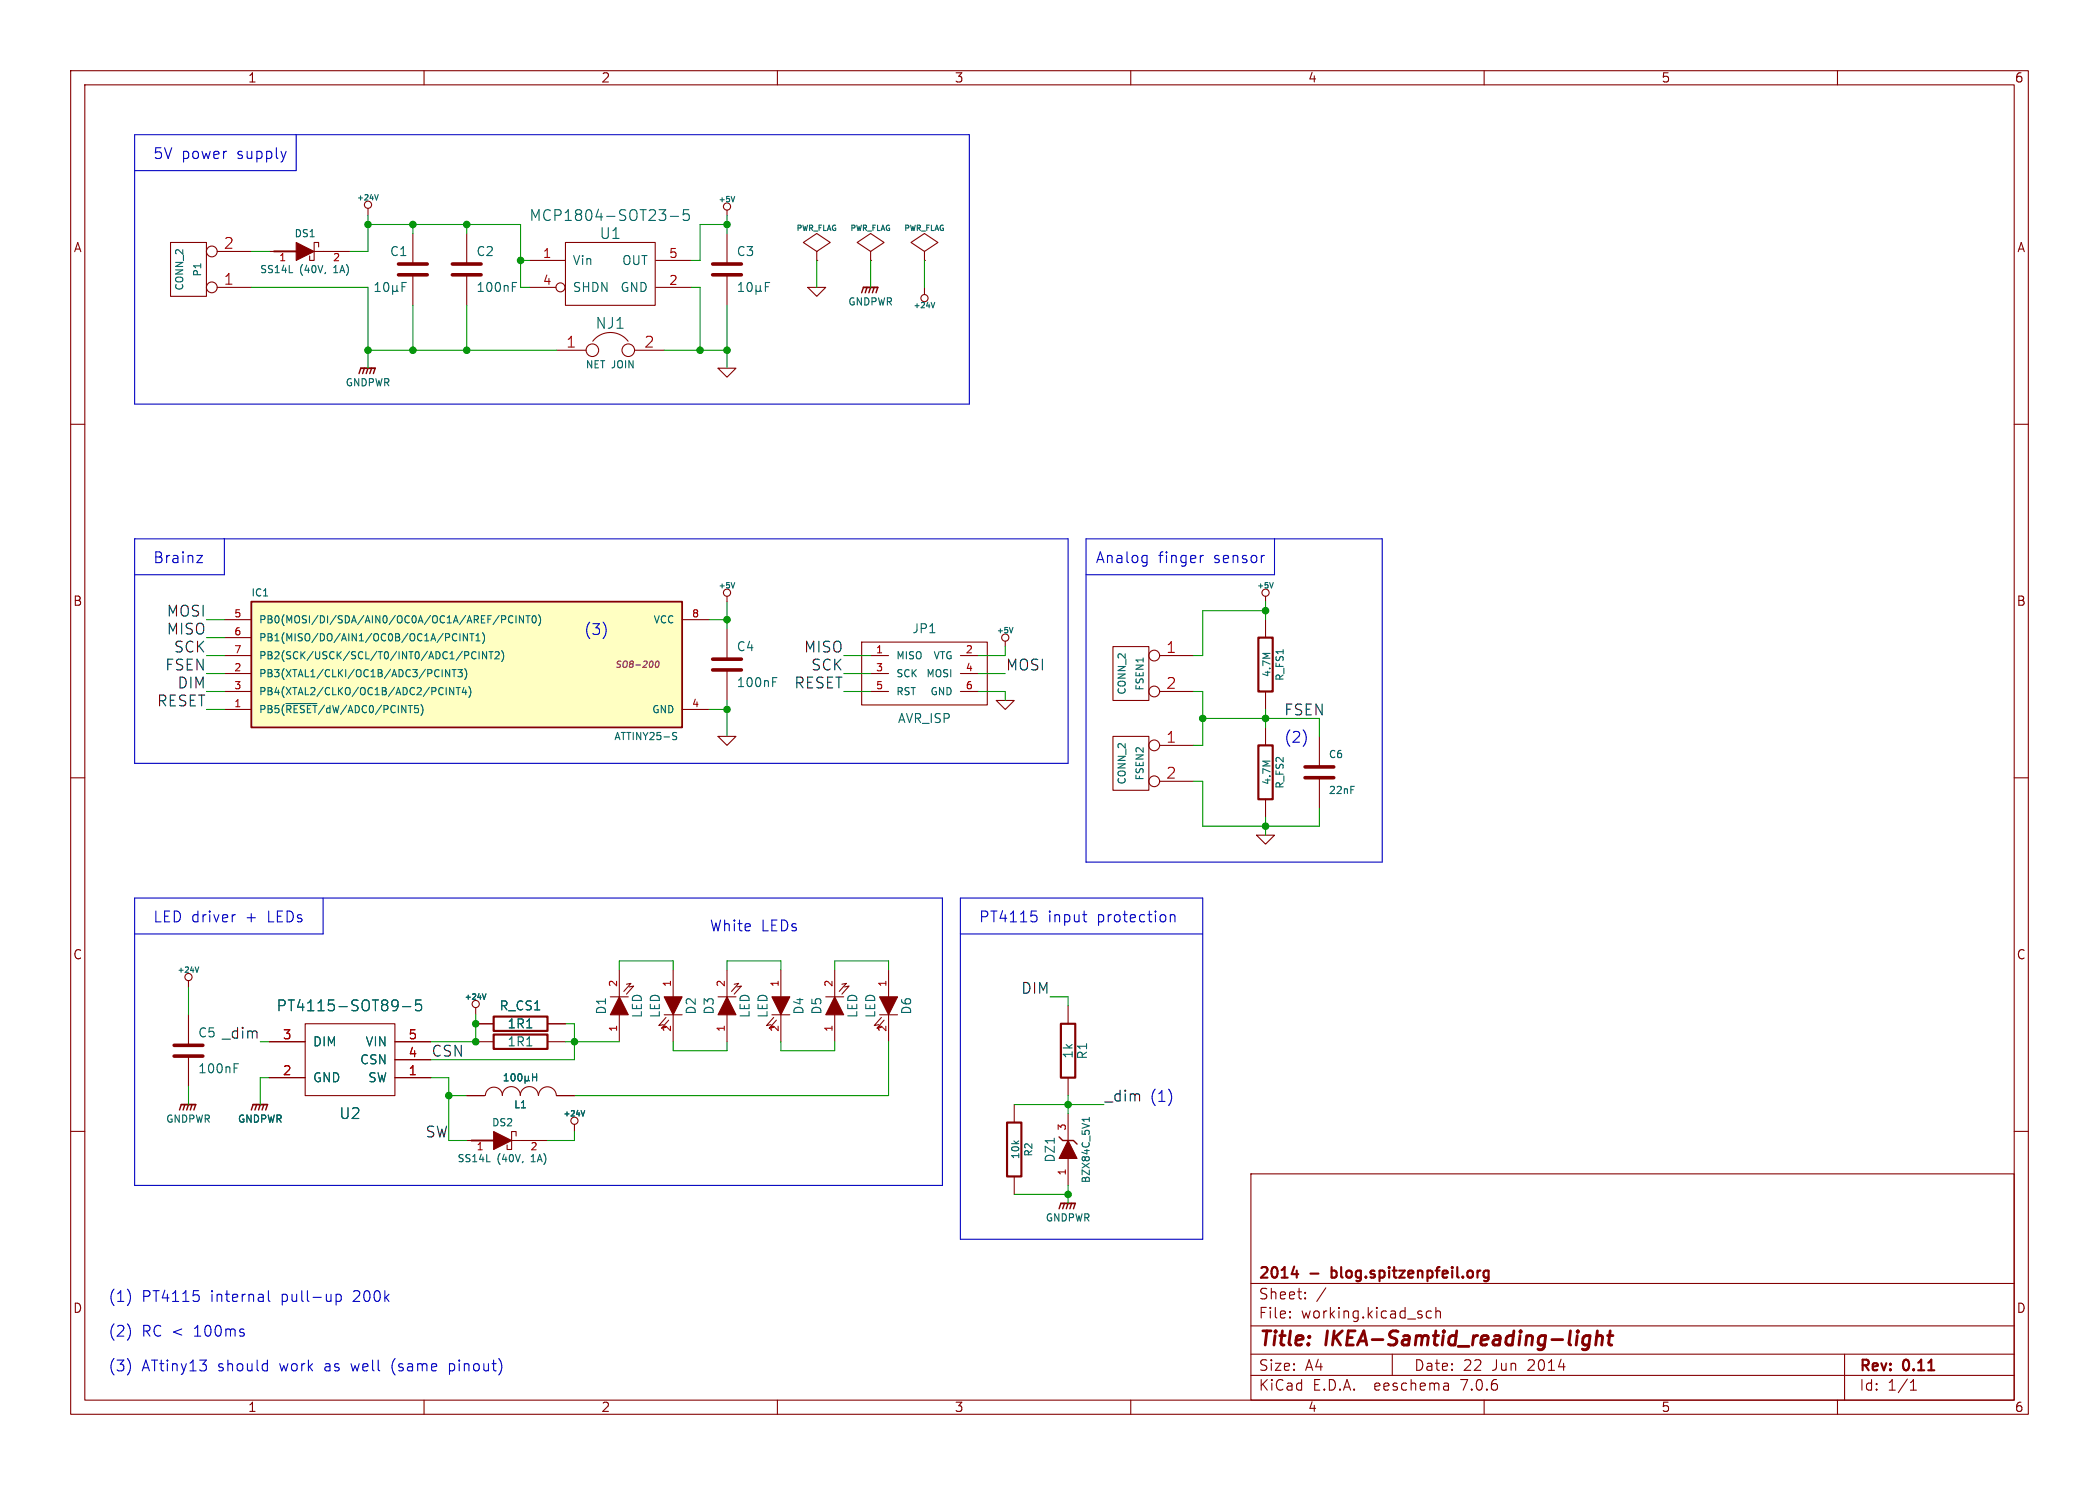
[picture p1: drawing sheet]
<svg xmlns="http://www.w3.org/2000/svg" width="297mm" height="210mm" viewBox="0 0 297 210" stroke-linecap="round" stroke-linejoin="round" font-family="sans-serif">
<g fill="none" stroke="#840000" stroke-width=".15">
<path d="M10 10h277v190h-277zM12 12h273v186h-273zM60 10v2M110 10v2M160 10v2M210 10v2M260 10v2M24.1 34.3h5.1v7.6h-5.1zM30.7 35.6h4.9M38.1 35.6h3.8M44.4 35.6h5.1M45.1 34.9v-.6h-.7v2.5h-.6v-.6"/>
<path d="M52.1 29.5v1M58.4 33v4.3M58.4 38.9v4.3M66 33v4.3M66 38.9v4.3M74.9 36.8h5M80 34.3h12.7v8.9h-12.7zM92.8 36.8h5M102.9 29.7v.8M102.9 33v4.3M102.9 38.9v4.3M115.6 35.6l1.9-1.3-1.9-1.3-1.9 1.3 1.9 1.3v1.2"/>
<path d="M115.6 36.8h.1M123.2 35.6l1.9-1.3-1.9-1.3-1.9 1.3 1.9 1.3v1.2M123.2 36.8h.1M130.8 35.6l1.9-1.3-1.9-1.3-1.9 1.3 1.9 1.3v1.2M130.8 36.8h.1M10 60h2M30.7 40.6h4.9M74.9 40.6h3.8M78.7 49.5h4.2M83.9 48.3a3.1 3.1 0 0 1 5 0M89.8 49.5h4.2M92.8 40.6h5"/>
<path d="M101.6 52.1h2.5l-1.2 1.2zM114.3 40.6h2.5l-1.2 1.3zM130.8 40.6v1.1M285 60h2M31.7 92.7h3.9M31.7 97.8h3.9M31.7 95.3h3.9M31.7 87.6h3.9M31.7 90.2h3.9M96.5 87.6h3.8M102.9 84.3v.8M102.9 88.9v4.3"/>
<path d="M102.9 94.7v4.4M121.9 90.8h17.8v8.9h-17.8zM123.2 92.7h2.5M123.2 97.8h2.5M123.2 95.3h2.5M135.9 92.7h2.5M135.9 97.8h2.5M135.9 95.3h2.5M141 99.1h2.5l-1.3 1.2zM142.2 90.7v.7M157.5 91.4h5.1v7.7h-5.1zM164.1 92.7h4.8"/>
<path d="M164.1 97.8h4.8M179.1 84.3v.8M179.1 87.6v2.6M179.1 97.8v2.5M10 110h2M31.7 100.3h3.9M96.5 100.3h3.8M101.6 104.1h2.5l-1.2 1.3zM157.5 104.1h5.1v7.7h-5.1zM164.1 105.4h4.8M164.1 110.5h4.8M177.8 118.1h2.5l-1.2 1.3z"/>
<path d="M179.1 102.9v2.5M179.1 113v2.6M186.7 104.1v4.4M186.7 110v4.3M285 110h2M26.7 138.7v1M87.6 137.2v3.8M88.6 139.2l.7-.1-1 1.1M89 139.6l.7-.2-1.1 1.2M95.2 137.2v3.8M102.9 137.2v3.8M103.9 139.2l.6-.1-1 1.1"/>
<path d="M104.3 139.6l.6-.2-1 1.2M110.5 137.2v3.8M118.1 137.2v3.8M119.1 139.2l.7-.1-1.1 1.1M119.5 139.6l.6-.2-1 1.2M125.7 137.2v3.8M10 160h2M26.7 143.5v4.3M26.7 149.4v4.3M38.1 147.3h5.1M38.1 152.4h5.1M43.2 144.8h12.7v10.1h-12.7z"/>
<path d="M55.9 147.3h5.1M55.9 152.4h5.1M55.9 149.9h5.1M66 154.9h2.6M67.3 142.5v1M67.3 144.8h2.5M67.3 147.3h2.5M68.7 154.9a1.21 1.21 0 0 1 1.2-1.2 1.21 1.21 0 0 1 1.2 1.2M71.1 154.9a1.28 1.28 0 0 1 1.3-1.2 1.28 1.28 0 0 1 1.2 1.2M73.6 154.9a1.28 1.28 0 0 1 1.3-1.2 1.28 1.28 0 0 1 1.3 1.2M76.2 154.9a1.26 1.26 0 0 1 1.3-1.2 1.26 1.26 0 0 1 1.2 1.2M77.5 144.8h2.5"/>
<path d="M77.5 147.3h2.5M78.7 154.9h2.6M81.3 159v1M86.4 141h2.5M87.6 143.5v3.8M94 143.5h2.5M94.2 143.9l-1 1.1 .7-.1M94.6 144.3l-1 1.1 .6-.1M95.2 143.5v3.8M101.6 141h2.5M102.9 143.5v3.8M109.2 143.5h2.6"/>
<path d="M109.5 143.9l-1 1.1 .6-.1M109.9 144.3l-1.1 1.1 .7-.1M110.5 143.5v3.8M116.8 141h2.6M118.1 143.5v3.8M124.5 143.5h2.5M124.7 143.9l-1 1.1 .6-.1M125.1 144.3l-1 1.1 .6-.1M125.7 143.5v3.8M143.5 156.2v2.6M151.1 142.2v2.6M151.1 152.4v2.5"/>
<path d="M151.1 157.5v3.8M285 160h2M66 161.3h3.8M72.4 161.3h5.1M73 160.7v-.7h-.6v2.6h-.6v-.7M143.5 166.4v2.5M151.1 163.8v3.8M177 166h108v32h-108zM60 198v2M110 198v2M160 198v2M177 194.5h108"/>
<path d="M177 191.5h108M177 187.5h108M177 181.5h108M182.5 186.3h.1l-.1 .1M182.5 186.3v.1M182.5 185.5v.1M182.5 185.5h.1l-.1 .1M184.7 183.6v.1M184.7 183.6h-.1l.1 .1M184.7 182.8v.1M184.7 182.8h-.1l.1 .1M187.6 182.1l-1.3 2"/>
<path d="M197 191.5v3M202.5 185.5l-.4-.1-.3 .3v.4l.2 .2 .1 .1 .4-.1M203.2 185.5a.37 .37 0 0 1 .6 .1v.8M203.2 184.9v1.5M204.9 195.7l.1 .9M205 196.5l-.2 .1M205 196h-.2M210 198v2M260 198v2M261 191.5v6.5M270.3 196.6h.9M270.3 195.5l.4-.4v1.5"/>
<circle cx="30" cy="35.6" r=".76"/>
<circle cx="52.1" cy="29" r=".51"/>
<circle cx="102.9" cy="29.2" r=".51"/>
<circle cx="30" cy="40.6" r=".76"/>
<circle cx="79.3" cy="40.6" r=".63"/>
<circle cx="83.8" cy="49.5" r=".89"/>
<circle cx="88.9" cy="49.5" r=".89"/>
<circle cx="130.8" cy="42.2" r=".51"/>
<circle cx="102.9" cy="83.8" r=".51"/>
<circle cx="142.2" cy="90.2" r=".51"/>
<circle cx="163.3" cy="97.8" r=".76"/>
<circle cx="163.3" cy="92.7" r=".76"/>
<circle cx="179.1" cy="83.8" r=".51"/>
<circle cx="163.3" cy="110.5" r=".76"/>
<circle cx="163.3" cy="105.4" r=".76"/>
<circle cx="26.7" cy="138.2" r=".51"/>
<circle cx="67.3" cy="142" r=".51"/>
<circle cx="81.3" cy="158.5" r=".51"/>
</g>
<path d="M224.1 190.1l.2 .1 .5-.1M225 189a.66 .66 0 0 0-.9 .1M225 188.9l-.2 1.6a.62 .62 0 0 1-.7 .4M225.9 189.1a.49 .49 0 0 1 .9 .1l-.2 1M226 188.2l-.2 2M227.5 188.9h.7M227.8 188.2l-.2 1.7 .1 .2 .4 .1" fill="none" stroke="#840000" stroke-width=".4"/>
<g fill="none" stroke="#840000" stroke-width=".3">
<path d="M178.1 90.2h2v7.6h-2zM178.1 105.4h2v7.6h-2zM69.8 143.8h7.7v2h-7.7zM69.8 146.3h7.7v2h-7.7zM142.5 158.8h2v7.6h-2zM150.1 144.8h2v7.6h-2zM183.5 179.7v1M188.4 179.2v1.5M188.6 179.7l-.2 .1M210.1 179.8l.1-.1 .4 .1M210.6 179.7v1.2a.41 .41 0 0 1-.6 .2M182.8 180.2h.9"/>
<path d="M188.4 180.6l.2 .1M210.1 180.6l.1 .1 .4-.1"/>
</g>
<path d="M56.4 38.9h4.1M56.4 37.3h4.1M64 38.9h4.1M64 37.3h4.1M100.8 38.9h4.1M100.8 37.3h4.1M100.8 94.7h4.1M100.8 93.2h4.1M184.7 110h4M184.7 108.5h4M24.6 149.4h4.1M24.6 147.8h4.1" fill="none" stroke="#840000" stroke-width=".51"/>
<g fill="none" stroke="#006464" stroke-width=".15">
<path d="M40.9 38.6h.5M53 27.5l.3 .8 .2-.8M57.5 39.9h-.6v1.3M72.5 39.9h.6M94.9 30.6h1.1M97.5 29.7h-.8v.7l.2-.2 .5 .1 .1 .2v.5l-.3 .2h-.3l-.2-.2M104 27.8l-.3 .7M108.9 39.9h-.6v1.3M53.1 41.2h.7M53.1 40.3l.3-.4v1.3M54.4 40.1l.2-.2a.69 .69 0 0 1 .3 1.2l-.2 .1a.69 .69 0 0 1-.3-1.1zM55.6 41l.1 .2h.3l.2-.2"/>
<path d="M55.6 40.4v1.2M56.2 41l.1 .2M56.2 40.4v.6M56.9 40.6h.4M72.5 40.6h.4M104.5 41.2h.7M104.5 40.3l.4-.4v1.3M105.8 40.1l.2-.2a.69 .69 0 0 1 .3 1.2l-.2 .1a.68 .68 0 0 1-.3-1.1zM107 41l.2 .2h.2l.2-.2M107 40.4v1.2M107.6 41l.2 .2M107.6 40.4v.6"/>
<path d="M108.3 40.6h.4M131.8 42.8l.2 .7 .3-.7M40.5 99.5h4.3M59.6 99.6a1.16 1.16 0 0 1 0 1.6M62.6 94.7v1M63.1 97.2v1.1M63.6 94.7v1l-.6-1v1M64 94.7h.5M64.1 90.5l.3 .1 .2-.1M64.2 97.2v1.1l-.6-1.1v1.1M64.3 94.7v1M64.5 97.2h.6"/>
<path d="M64.6 89.7l-.2-.1-.3 .2M64.8 94.7h.6l-.3 .4 .3 .1v.4l-.2 .1-.4-.1M64.8 97.2v1.1M65.1 89.6v1M65.7 97.2l-.3 .7h.6M65.8 94.6a1.16 1.16 0 0 1 0 1.5M65.8 92.2h.3l.2 .1-.1 .3-.4 .1M65.9 97.6v.7M66.1 89.6v1l-.5-1v1M66.3 97.1a1.16 1.16 0 0 1 0 1.5M66.5 89.6h.6M66.8 89.6v1"/>
<path d="M67.3 92.3a.48 .48 0 0 0-.6 .3 .48 .48 0 0 0 .5 .6l.1-.1M67.3 90.6h.6M67.3 89.9l.3-.3v1M67.8 92.2v1M68.3 89.5a1.16 1.16 0 0 1 0 1.5M68.8 92.2v1l-.5-1v1M69.2 92.2h.6M69.5 92.2v1M70.1 92.3l.3-.1 .2 .2-.6 .8h.6M71 92a1.16 1.16 0 0 1 0 1.6M71 87.6h.5l.1-.2-.1-.2-.5-.1v1M72.6 87.2a.48 .48 0 0 0-.7 .3 .48 .48 0 0 0 .5 .6l.2-.1"/>
<path d="M73 87.1v1M74.1 87.1v1l-.6-1v1M74.4 87.1h.6M74.7 87.1v1M75.4 87.1h.1a.54 .54 0 0 1 .4 .5 .54 .54 0 0 1-.4 .5 .68 .68 0 0 1-.1-1zM76.2 86.9a1.16 1.16 0 0 1 0 1.6M104 82.4l-.3 .7M109.3 96.4h.5M109.3 95.8h.6M143.3 88.7l-.2 .8M180.2 82.4l-.3 .7M59.2 100.3v.4"/>
<path d="M95.3 104l.3 .2 .1 .2-.1 .2h-.4M95.3 103.6h.4M191.1 111.2h.5M27.6 136.7l.3 .8 .2-.8M33.1 151h.5M33.1 150.4h.6M57 142.4h1.1M59.6 141.4h-.7l-.1 .7 .2-.1 .5 .1 .2 .2-.1 .5-.2 .1h-.4l-.2-.1M68.3 140.6l.2 .7 .3-.7M71.3 152.9h.6M71.3 152.1l.3-.3v1.1M72.4 151.9l.1-.1a.54 .54 0 0 1 .4 .6 .54 .54 0 0 1-.4 .5l-.1-.1-.1-.3z"/>
<path d="M73.4 151.9l.1-.1a.54 .54 0 0 1 .4 .6 .54 .54 0 0 1-.4 .5 .68 .68 0 0 1-.1-1zM74.3 152.7l.1 .2h.2l.2-.2M74.3 152.2v1M74.5 145.4h.8M74.5 147.9h.8M74.8 152.7l.1 .2M74.8 152.2v.5M75.4 151.8v1.1M75.4 152.3h.5M75.9 151.8v1.1M82.2 157.1l.3 .7 .2-.7M154.1 158v.6"/>
<path d="M154.1 158.3h-1l.3 .3M68.9 164.3h.5"/>
</g>
<g fill="none" stroke="#840000" stroke-width=".2">
<path d="M38.7 35.6h3.2zM51.1 52.1l-.3 .7M51.6 52.1l-.3 .7M52.1 52.1l-.3 .7M52.6 52.1l-.3 .7M53.1 52.1l-.3 .7M122.2 40.6l-.3 .8M122.7 40.6l-.3 .8M123.2 40.6l-.3 .8M123.7 40.6l-.3 .8M124.2 40.6l-.2 .8M25.7 156.2l-.3 .8"/>
<path d="M26.2 156.2l-.3 .8M26.7 156.2l-.3 .8M27.2 156.2l-.3 .8M27.7 156.2l-.3 .8M35.8 156.2l-.2 .8M36.3 156.2l-.2 .8M36.8 156.2l-.2 .8M37.3 156.2l-.2 .8M37.8 156.2l-.2 .8M66.7 161.3h3.1zM149.9 160.8l.5 .5h1.5l.5 .5M150.1 170.2l-.2 .7"/>
<path d="M150.6 170.2l-.2 .7M151.1 170.2l-.2 .7M151.6 170.2l-.2 .7M152.1 170.2l-.2 .7"/>
</g>
<path d="M51.1 52.1h2M122.2 40.6h2M35.6 85.1h60.9v17.8h-60.9zM25.7 156.2h2M35.8 156.2h2M150.1 170.2h2" fill="none" stroke="#840000" stroke-width=".25"/>
<g fill="#840000" stroke="#840000" stroke-width=".15">
<path d="M151.1 161.3l1.3 2.5h-2.5z"/>
<path d="M94 141h2.5l-1.3 2.5z"/>
<path d="M102.9 141l1.2 2.5h-2.5z"/>
<path d="M118.1 141l1.3 2.5h-2.6z"/>
<path d="M109.2 141h2.6l-1.3 2.5z"/>
<path d="M124.5 141h2.5l-1.3 2.5z"/>
<path d="M87.6 141l1.3 2.5h-2.5z"/>
<path d="M41.9 34.3l2.5 1.3-2.5 1.2z"/>
<path d="M69.8 160l2.6 1.3-2.6 1.3z"/>
</g>
<path d="M35.6 85.1h60.9v17.8h-60.9z" fill="#ffffc2" stroke="#ffffc2" stroke-width=".14"/>
<path d="M92.9 93.6l.1-.1a.45 .45 0 0 1 .2 .5 .45 .45 0 0 1-.4 .3l-.1-.3z" fill="none" stroke="#840084" stroke-width=".15"/>
<g fill="none" stroke="#0000c2" stroke-width=".15">
<path d="M19 19.1h118.2v38.1h-118.2zM41.9 19.1v5h-22.9M40.5 21.4l-.4 1M19 76.2h132.1v31.8h-132.1zM27.9 78.5h.8l-.8 1.1h.8M31.7 76.2v5.1h-12.7M153.7 76.2h41.9v45.7h-41.9zM162.2 78.5l.1 .1M162.3 78.5v1.3l-.1 .2M162.3 79.5l-.1 .1M170.3 78.5l-.4 .2M178.8 78.5h.1"/>
<path d="M180.3 76.2v5.1h-26.6M85.7 88.6l.1 .4-.1 .7M184.8 103.9v.3v.7M19 127h114.3v40.6h-114.3zM33.3 129.3l-.3 .1M45.7 127v5.1h-26.7M135.9 132.1h34.3M135.9 127h34.3v48.3h-34.3zM145.9 128.8h.8M146.4 129.4l.3 .3v.4l-.3 .3M153.2 129.3h.6M153.5 130.3l.3 .1"/>
<path d="M165.6 129.5a.38 .38 0 0 1 .7 .1v.8M165.6 129.3v1.1M165.7 154.7l.1 .3-.1 .7M18.4 183l.1 .3-.1 .7M18.4 187.9l.1 .3-.1 .7M18.4 192.8l.1 .3-.1 .7M28.1 183.3l.1 .1-.1 .5M28.3 192.3h.9l-.5 .6M29.1 193l.1 .2v.4l-.1 .2M37.7 192.8l.1 .1M37.8 192.3v1.6M37.8 193.8l-.1 .1"/>
<path d="M38 182.5v1.3l.2 .3M47.6 183v1.6M47.6 183.1l.4-.1 .3 .3v.5l-.2 .2-.1 .1-.4-.1"/>
</g>
<g fill="none" stroke="#009600" stroke-width=".15">
<path d="M35.6 35.6h2.5M52.1 31.8h21.6v8.8h1.2M52.1 30.5v5.1h-2.6M58.4 31.8v1.2M66 31.8v1.2M73.7 36.8h1.2M102.9 31.8h-3.8v5h-1.3M102.9 30.5v2.5M115.6 36.8v3.8M123.2 36.8v3.8M130.8 36.8v3.8M35.6 40.6h16.5v11.5"/>
<path d="M52.1 49.5h26.6M58.4 43.2v6.3M66 43.2v6.3M94 49.5h8.9M97.8 40.6h1.3v8.9M102.9 43.2v8.9M29.2 92.7h2.5M29.2 95.3h2.5M29.2 97.8h2.5M29.2 87.6h2.5M29.2 90.2h2.5M100.3 87.6h2.6"/>
<path d="M102.9 85.1v3.8M102.9 99.1v5M119.4 92.7h3.8M119.4 95.3h3.8M119.4 97.8h3.8M138.4 97.8h3.8v1.3M138.4 95.3h3.8M142.2 91.4v1.3h-3.8M168.9 97.8h1.3v7.6h-1.3M179.1 86.4h-8.9v6.3h-1.3M179.1 85.1v2.5M29.2 100.3h2.5"/>
<path d="M100.3 100.3h2.6M168.9 110.5h1.3v6.3h16.5v-2.5M170.2 101.6h16.5v2.5M179.1 100.3v2.6M179.1 115.6v2.5M26.7 139.7v3.8M87.6 137.2v-1.3h7.6v1.3M102.9 137.2v-1.3h7.6v1.3M118.1 137.2v-1.3h7.6v1.3M26.7 153.7v2.5M36.8 147.3h1.3M38.1 152.4h-1.3v3.8"/>
<path d="M61 152.4h2.5v8.9h2.5M63.5 154.9h2.5M67.3 143.5v3.8h-6.3M80 144.8h1.3v5.1h-20.3M80 147.3h7.6M95.2 147.3v1.3h7.7v-1.3M110.5 147.3v1.3h7.6v-1.3M125.7 147.3v7.6h-44.4M143.5 156.2h12.7M148.6 141h2.5v1.2M151.1 154.9v2.6M81.3 160v1.3h-3.8"/>
<path d="M143.5 168.9h7.6M151.1 167.6v2.6"/>
</g>
<g fill="#009600" stroke="#009600" stroke-width=".15">
<circle cx="151.1" cy="156.2" r=".46"/>
<circle cx="170.2" cy="101.6" r=".46"/>
<circle cx="151.1" cy="168.9" r=".46"/>
<circle cx="179.1" cy="101.6" r=".46"/>
<circle cx="179.1" cy="116.8" r=".46"/>
<circle cx="179.1" cy="86.4" r=".46"/>
<circle cx="102.9" cy="100.3" r=".46"/>
<circle cx="102.9" cy="87.6" r=".46"/>
<circle cx="81.3" cy="147.3" r=".46"/>
<circle cx="67.3" cy="147.3" r=".46"/>
<circle cx="63.5" cy="154.9" r=".46"/>
<circle cx="73.7" cy="36.8" r=".46"/>
<circle cx="102.9" cy="31.8" r=".46"/>
<circle cx="66" cy="31.8" r=".46"/>
<circle cx="66" cy="49.5" r=".46"/>
<circle cx="52.1" cy="49.5" r=".46"/>
<circle cx="58.4" cy="49.5" r=".46"/>
<circle cx="52.1" cy="31.8" r=".46"/>
<circle cx="102.9" cy="49.5" r=".46"/>
<circle cx="99.1" cy="49.5" r=".46"/>
<circle cx="58.4" cy="31.8" r=".46"/>
<circle cx="67.3" cy="144.8" r=".46"/>
</g>
<g font-size="2.8" fill="#840000">
<text x="178" y="190.9">Title:</text>
<text x="187.7" y="190.9">IKEA-Samtid_reading-light</text>
</g>
<g font-size="2.1" fill="#0000c2">
<text x="21.6" y="22.6">5V power</text>
<text x="33.6" y="22.6">supply</text>
<text x="21.6" y="79.8">Brainz</text>
<text x="154.9" y="79.8">Analog</text>
<text x="163.9" y="79.8">finger</text>
<text x="171.8" y="79.8">sensor</text>
<text x="82.5" y="89.9">(3)</text>
<text x="181.6" y="105.2">(2)</text>
<text x="21.6" y="130.6">LED driver</text>
<text x="34.8" y="130.6">+</text>
<text x="38" y="130.6">LEDs</text>
<text x="100.3" y="131.8">White</text>
<text x="107.7" y="131.8">LEDs</text>
<text x="138.4" y="130.6">PT4115</text>
<text x="148.2" y="130.6">input</text>
<text x="155.3" y="130.6">protection</text>
<text x="162.6" y="156">(1)</text>
<text x="15.2" y="184.2">(1)</text>
<text x="20" y="184.2">PT4115</text>
<text x="29.8" y="184.2">internal</text>
<text x="39.9" y="184.2">pull-up</text>
<text x="50.2" y="184.2">200k</text>
<text x="15.2" y="189.2">(2)</text>
<text x="20" y="189.2">RC &lt;</text>
<text x="27.6" y="189.2">100ms</text>
<text x="15.2" y="194.1">(3)</text>
<text x="20" y="194.1">ATtiny13</text>
<text x="30.9" y="194.1">should</text>
<text x="39.7" y="194.1">work</text>
<text x="46.2" y="194.1">as</text>
<text x="50.1" y="194.1">well</text>
<text x="55.9" y="194.1">(same</text>
<text x="64.2" y="194.1">pinout)</text>
</g>
<g font-size="2.1" fill="#a90000">
<text x="31.6" y="35.3">2</text>
<text x="31.6" y="40.4">1</text>
<text x="80" y="49.3">1</text>
<text x="91.1" y="49.3">2</text>
<text x="164.9" y="92.5">1</text>
<text x="164.9" y="97.5">2</text>
<text x="164.9" y="105.2">1</text>
<text x="164.9" y="110.2">2</text>
</g>
<g font-size="2.1" fill="#006464">
<text x="74.8" y="31.5">MCP1804-SOT23-5</text>
<text x="84.8" y="34">U1</text>
<text x="84.2" y="46.7">NJ1</text>
<text x="39" y="143.2">PT4115-SOT89-5</text>
<text x="47.9" y="158.5">U2</text>
</g>
<g font-size="2.1" fill="#0f0f0f">
<text x="23.5" y="87.3">MOSI</text>
<text x="23.5" y="89.9">MISO</text>
<text x="23.3" y="94.9">FSEN</text>
<text x="24.6" y="92.4">SCK</text>
<text x="113.7" y="92.4">MISO</text>
<text x="114.7" y="94.9">SCK</text>
<text x="142.2" y="94.9">MOSI</text>
<text x="22.2" y="100">RESET</text>
<text x="25.1" y="97.5">DIM</text>
<text x="112.3" y="97.5">RESET</text>
<text x="181.6" y="101.3">FSEN</text>
<text x="144.4" y="140.7">DIM</text>
<text x="31.4" y="147">_dim</text>
<text x="61" y="149.5">CSN</text>
<text x="156.2" y="155.9">_dim</text>
<text x="60.2" y="161">SW</text>
</g>
<g font-size="2.1" fill="#840000">
<text x="178" y="184">Sheet:</text>
<text x="178" y="181.2">2014</text>
<text x="185.5" y="181.2">-</text>
<text x="189.1" y="181.2">blog.spitzenpfeil.org</text>
<text x="178" y="186.7">File:</text>
<text x="184.1" y="186.7">working.kicad_sch</text>
<text x="178" y="196.9">KiCad</text>
<text x="178" y="194.1">Size:</text>
<text x="184.7" y="194.1">A4</text>
<text x="185.7" y="196.9">E.D.A.</text>
<text x="194.6" y="196.9">eeschema</text>
<text x="200" y="194.1">Date:</text>
<text x="207" y="196.9">7.0.6</text>
<text x="207" y="194.1">22</text>
<text x="211.2" y="194.1">Jun</text>
<text x="216.3" y="194.1">2014</text>
<text x="263" y="194.3">Rev:</text>
<text x="263" y="196.9">Id:</text>
<text x="267.1" y="196.9">1/1</text>
<text x="269.4" y="194.3">0.11</text>
</g>
<g font-size="1.8" fill="#840000">
<text x="35" y="11.9">1</text>
<text x="85" y="11.9">2</text>
<text x="135" y="11.9">3</text>
<text x="185" y="11.9">4</text>
<text x="235" y="11.9">5</text>
<text x="285" y="11.9">6</text>
<text x="10.3" y="35.9">A</text>
<text x="285.3" y="35.9">A</text>
<text x="10.3" y="85.9">B</text>
<text x="285.3" y="85.9">B</text>
<text x="10.3" y="135.9">C</text>
<text x="285.3" y="135.9">C</text>
<text x="10.3" y="185.9">D</text>
<text x="285.3" y="185.9">D</text>
<text x="35" y="199.9">1</text>
<text x="85" y="199.9">2</text>
<text x="135" y="199.9">3</text>
<text x="185" y="199.9">4</text>
<text x="235" y="199.9">5</text>
<text x="285" y="199.9">6</text>
</g>
<g font-size="1.8" fill="#006464">
<text x="55.1" y="36.4">C1</text>
<text x="67.3" y="36.4">C2</text>
<text x="67.3" y="41.5">100nF</text>
<text x="80.9" y="37.7">Vin</text>
<text x="80.9" y="41.5">SHDN</text>
<text x="87.7" y="41.5">GND</text>
<text x="87.9" y="37.7">OUT</text>
<text x="104.1" y="36.4">C3</text>
<text x="129" y="89.8">JP1</text>
<text x="104.1" y="92.3">C4</text>
<text x="104.1" y="97.4">100nF</text>
<text x="127" y="102.5">AVR_ISP</text>
<text x="70.6" y="143.1">R_CS1</text>
<text x="86" y="143.6" transform="rotate(-90 86 143.6)">D1</text>
<text x="98.7" y="143.6" transform="rotate(-90 98.7 143.6)">D2</text>
<text x="101.2" y="143.6" transform="rotate(-90 101.2 143.6)">D3</text>
<text x="113.9" y="143.6" transform="rotate(-90 113.9 143.6)">D4</text>
<text x="116.4" y="143.6" transform="rotate(-90 116.4 143.6)">D5</text>
<text x="129.1" y="143.6" transform="rotate(-90 129.1 143.6)">D6</text>
<text x="27.9" y="146.9">C5</text>
<text x="44.2" y="148.2">DIM</text>
<text x="51.6" y="148.2">VIN</text>
<text x="71.7" y="145.6">1R1</text>
<text x="71.7" y="148.2">1R1</text>
<text x="91" y="144.1" transform="rotate(-90 91 144.1)">LED</text>
<text x="93.6" y="144.1" transform="rotate(-90 93.6 144.1)">LED</text>
<text x="106.3" y="144.1" transform="rotate(-90 106.3 144.1)">LED</text>
<text x="108.8" y="144.1" transform="rotate(-90 108.8 144.1)">LED</text>
<text x="121.5" y="144.1" transform="rotate(-90 121.5 144.1)">LED</text>
<text x="124.1" y="144.1" transform="rotate(-90 124.1 144.1)">LED</text>
<text x="152" y="149.8" transform="rotate(-90 152 149.8)">1k</text>
<text x="154" y="149.9" transform="rotate(-90 154 149.9)">R1</text>
<text x="27.9" y="152">100nF</text>
<text x="44.2" y="153.3">GND</text>
<text x="50.9" y="150.7">CSN</text>
<text x="52" y="153.3">SW</text>
<text x="149.5" y="164.5" transform="rotate(-90 149.5 164.5)">DZ1</text>
</g>
<g font-size="1.8" fill="#a90000">
<text x="76.7" y="36.6">1</text>
<text x="76.7" y="40.4">4</text>
<text x="94.6" y="40.4">2</text>
<text x="94.6" y="36.6">5</text>
<text x="39.9" y="147.1">3</text>
<text x="57.7" y="149.6">4</text>
<text x="57.7" y="147.1">5</text>
<text x="39.9" y="152.1">2</text>
<text x="57.7" y="152.1">1</text>
</g>
<g font-size="1.4" fill="#006464">
<text x="41.6" y="33.8">DS1</text>
<text x="26.1" y="41.2" transform="rotate(-90 26.1 41.2)">CONN_2</text>
<text x="28.7" y="39.2" transform="rotate(-90 28.7 39.2)">P1</text>
<text x="36.7" y="38.8">SS14L</text>
<text x="39.4" y="37.3">1</text>
<text x="42.4" y="38.8">(40V,</text>
<text x="47" y="37.3">2</text>
<text x="47.4" y="38.8">1A)</text>
<text x="119.9" y="43.4">GNDPWR</text>
<text x="82.8" y="52.3">NET JOIN</text>
<text x="48.8" y="54.8">GNDPWR</text>
<text x="35.5" y="84.6">IC1</text>
<text x="36.6" y="88.4">PB0(MOSI/DI/SDA/AIN0/OC0A/OC1A/AREF/PCINT0)</text>
<text x="92.3" y="88.4">VCC</text>
<text x="36.6" y="96">PB3(XTAL1/CLKI/OC1B/ADC3/PCINT3)</text>
<text x="36.6" y="90.9">PB1(MISO/DO/AIN1/OC0B/OC1A/PCINT1)</text>
<text x="36.6" y="93.4">PB2(SCK/USCK/SCL/T0/INT0/ADC1/PCINT2)</text>
<text x="126.7" y="93.4">MISO</text>
<text x="126.7" y="96">SCK</text>
<text x="130.9" y="96">MOSI</text>
<text x="132" y="93.4">VTG</text>
<text x="180" y="95.9" transform="rotate(-90 180 95.9)">4.7M</text>
<text x="36.6" y="101.1">PB5(~{RESET}/dW/ADC0/PCINT5)</text>
<text x="36.6" y="98.5">PB4(XTAL2/CLKO/OC1B/ADC2/PCINT4)</text>
<text x="92.2" y="101.1">GND</text>
<text x="126.7" y="98.5">RST</text>
<text x="131.5" y="98.5">GND</text>
<text x="159.5" y="98.4" transform="rotate(-90 159.5 98.4)">CONN_2</text>
<text x="162" y="97.8" transform="rotate(-90 162 97.8)">FSEN1</text>
<text x="181.8" y="96.4" transform="rotate(-90 181.8 96.4)">R_FS1</text>
<text x="86.8" y="104.9">ATTINY25-S</text>
<text x="187.9" y="107.4">C6</text>
<text x="159.5" y="111.1" transform="rotate(-90 159.5 111.1)">CONN_2</text>
<text x="162" y="110.5" transform="rotate(-90 162 110.5)">FSEN2</text>
<text x="180" y="111.1" transform="rotate(-90 180 111.1)">4.7M</text>
<text x="181.8" y="111.6" transform="rotate(-90 181.8 111.6)">R_FS2</text>
<text x="187.9" y="112.5">22nF</text>
<text x="23.4" y="159">GNDPWR</text>
<text x="33.6" y="159">GNDPWR</text>
<text x="69.5" y="159.5">DS2</text>
<text x="72.6" y="156.9">L1</text>
<text x="64.6" y="164.6">SS14L</text>
<text x="67.3" y="163">1</text>
<text x="70.4" y="164.6">(40V,</text>
<text x="75" y="163">2</text>
<text x="75.3" y="164.6">1A)</text>
<text x="144.4" y="164" transform="rotate(-90 144.4 164)">10k</text>
<text x="146.3" y="163.7" transform="rotate(-90 146.3 163.7)">R2</text>
<text x="154.4" y="167.4" transform="rotate(-90 154.4 167.4)">BZX84C_5V1</text>
<text x="147.9" y="172.9">GNDPWR</text>
</g>
<g font-size="1.4" fill="#a90000">
<text x="33" y="87.4">5</text>
<text x="33" y="89.9">6</text>
<text x="97.8" y="87.4">8</text>
<text x="33" y="95">2</text>
<text x="33" y="92.5">7</text>
<text x="123.8" y="92.5">1</text>
<text x="123.8" y="95">3</text>
<text x="136.5" y="92.5">2</text>
<text x="136.5" y="95">4</text>
<text x="33" y="100.1">1</text>
<text x="33" y="97.5">3</text>
<text x="97.8" y="100.1">4</text>
<text x="123.8" y="97.5">5</text>
<text x="136.5" y="97.5">6</text>
<text x="87.4" y="139.7" transform="rotate(-90 87.4 139.7)">2</text>
<text x="95" y="139.7" transform="rotate(-90 95 139.7)">1</text>
<text x="102.6" y="139.7" transform="rotate(-90 102.6 139.7)">2</text>
<text x="110.2" y="139.7" transform="rotate(-90 110.2 139.7)">1</text>
<text x="117.9" y="139.7" transform="rotate(-90 117.9 139.7)">2</text>
<text x="125.5" y="139.7" transform="rotate(-90 125.5 139.7)">1</text>
<text x="87.4" y="146" transform="rotate(-90 87.4 146)">1</text>
<text x="95" y="146" transform="rotate(-90 95 146)">2</text>
<text x="102.6" y="146" transform="rotate(-90 102.6 146)">1</text>
<text x="110.2" y="146" transform="rotate(-90 110.2 146)">2</text>
<text x="117.9" y="146" transform="rotate(-90 117.9 146)">1</text>
<text x="125.5" y="146" transform="rotate(-90 125.5 146)">2</text>
<text x="150.9" y="160" transform="rotate(-90 150.9 160)">3</text>
<text x="150.9" y="166.3" transform="rotate(-90 150.9 166.3)">1</text>
</g>
<text font-size="1.2" fill="#840084" x="87" y="94.7">SO8-200</text>
<g font-size="1.1" fill="#006464">
<text x="50.4" y="28.5">+24V</text>
<text x="101.6" y="28.8">+5V</text>
<text x="112.6" y="32.9">PWR_FLAG</text>
<text x="120.2" y="32.9">PWR_FLAG</text>
<text x="127.8" y="32.9">PWR_FLAG</text>
<text x="129.1" y="43.8">+24V</text>
<text x="101.6" y="83.4">+5V</text>
<text x="177.8" y="83.4">+5V</text>
<text x="140.9" y="89.8">+5V</text>
<text x="25" y="137.8">+24V</text>
<text x="65.6" y="141.6">+24V</text>
<text x="79.6" y="158.1">+24V</text>
</g>
</svg>
